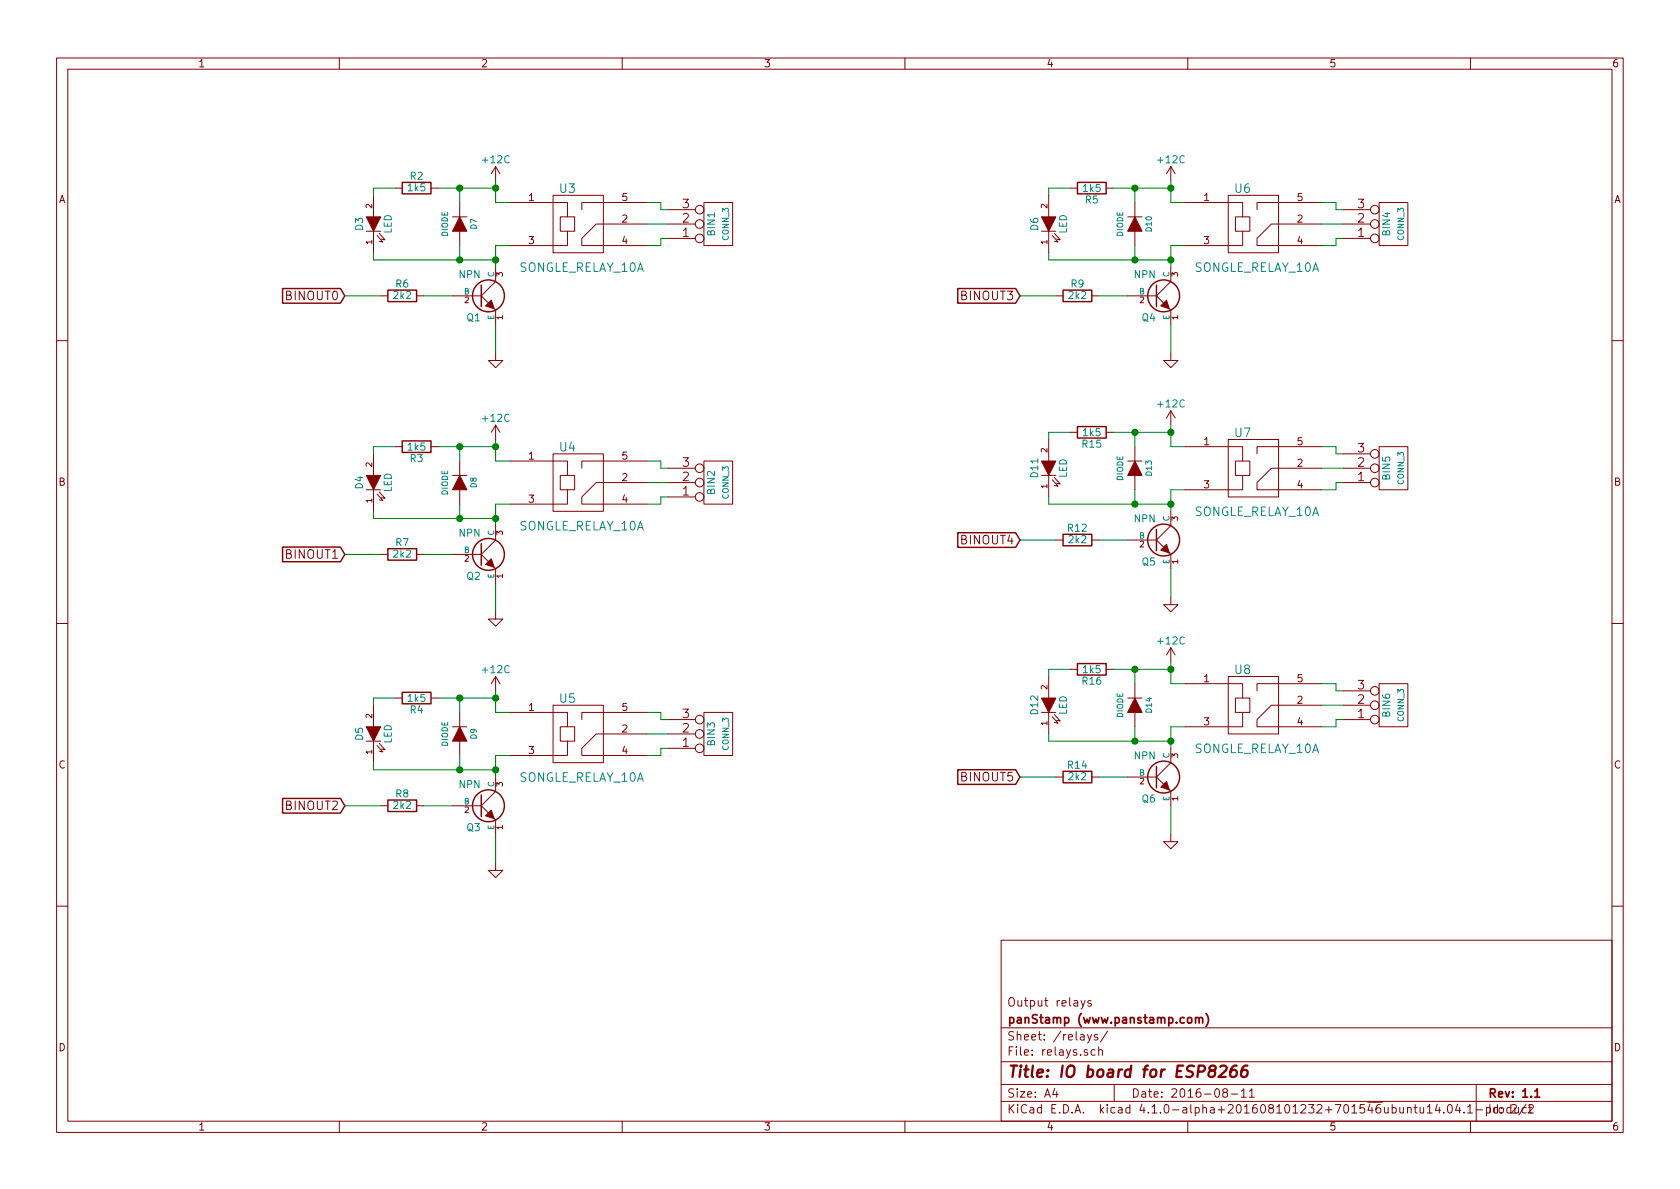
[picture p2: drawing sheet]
<svg xmlns="http://www.w3.org/2000/svg" width="297mm" height="210mm" viewBox="0 0 297 210" stroke-linecap="round" stroke-linejoin="round" font-family="sans-serif">
<g fill="none" stroke="#840000" stroke-width=".18">
<path d="M10 10.3h277v189.9h-277zM12 12.2h273v186.1h-273zM60 10.3v1.9M110 10.3v1.9M160 10.3v1.9M210 10.3v1.9M260 10.3v1.9M66 34.5v3.8M69.8 33.3h1.3M76.2 33.3h1.3M80 38.3h2.5M81.3 35.8v2.5"/>
<path d="M87.6 29.5v2.5M87.6 29.5l-.7 1.2M87.6 29.5l.8 1.2M90.2 35.8h10.1v2.5M97.8 34.5h8.9v10.2h-8.9zM99.1 38.3h2.5v2.6h-2.5zM114.3 35.8h-11.4v1.3M114.3 39.6h-8.9l-2.5 2.6v1.2h11.4M118.1 39.6h4.8M118.1 37.1h4.8M124.5 35.8h5v7.6h-5zM185.4 34.5v3.8"/>
<path d="M189.2 33.3h1.3M195.6 33.3h1.2M199.4 38.3h2.5M200.7 35.8v2.5M207 29.5v2.5M207 29.5l-.8 1.2M207 29.5l.8 1.2M209.5 35.8h10.2v2.5M217.2 34.5h8.9v10.2h-8.9zM218.4 38.3h2.6v2.6h-2.6zM233.7 35.8h-11.5v1.3M233.7 39.6h-8.9l-2.6 2.6v1.2h11.5"/>
<path d="M237.5 39.6h4.8M237.5 37.1h4.8M243.8 35.8h5.1v7.6h-5.1zM64.8 40.9h2.5M66 40.9v3.8M66.7 41.7l1 1.1-.6-.1M67.1 41.3l1 1.1-.7-.1M67.3 52.3h1.3M73.7 52.3h1.2M80 52.3h5.1M81.3 40.9v2.5M85.1 52.3l1.3 1.3"/>
<path d="M87.4 54.6l.2 .3v2.5M87.6 47.2v2.6l-2.5 2.5M100.3 40.9v2.5h-10.1M118.1 42.2h4.8M184.1 40.9h2.6M185.4 40.9v3.8M186.1 41.7l1 1.1-.7-.1M186.4 41.3l1.1 1.1-.7-.1M186.7 52.3h1.3M193 52.3h1.3M199.4 52.3h5.1M200.7 40.9v2.5"/>
<path d="M204.5 52.3l1.2 1.3M206.8 54.6l.2 .3v2.5M207 47.2v2.6l-2.5 2.5M219.7 40.9v2.5h-10.2M237.5 42.2h4.8M10 60.2h2M69.8 79h1.3M76.2 79h1.3M87.6 62.5v1.2h1.3l-1.3 1.3-1.2-1.3h1.2M87.6 75.2v2.5M87.6 75.2l-.7 1.2M87.6 75.2l.8 1.2"/>
<path d="M185.4 77.7v3.8M189.2 76.4h1.3M195.6 76.4h1.2M200.7 79v2.5M207 62.5v1.2h1.3l-1.3 1.3-1.3-1.3h1.3M207 72.6v2.6M207 72.6l-.8 1.3M207 72.6l.8 1.3M209.5 79h10.2v2.5M217.2 77.7h8.9v10.2h-8.9zM233.7 79h-11.5v1.3M243.8 79h5.1v7.6h-5.1z"/>
<path d="M285 60.2h2M64.8 86.6h2.5M66 80.3v3.8M66 86.6v3.8M66.7 87.4l1 1.1-.6-.1M67.1 87l1 1.1-.7-.1M67.3 98h1.3M73.7 98h1.2M80 84.1h2.5M80 98h5.1M81.3 81.5v2.6M81.3 86.6v2.5"/>
<path d="M85.1 98l1.3 1.3M87.6 93v2.5l-2.5 2.5M90.2 81.5h10.1v2.6M97.8 80.3h8.9v10.1h-8.9zM99.1 84.1h2.5v2.5h-2.5zM100.3 86.6v2.5h-10.1M114.3 81.5h-11.4v1.3M114.3 85.3h-8.9l-2.5 2.6v1.2h11.4M118.1 87.9h4.8M118.1 85.3h4.8M118.1 82.8h4.8M124.5 81.5h5v7.6h-5z"/>
<path d="M184.1 84.1h2.6M185.4 84.1v3.8M186.1 84.8l1 1.2-.7-.2M186.4 84.4l1.1 1.2-.7-.1M186.7 95.5h1.3M193 95.5h1.3M199.4 81.5h2.5M199.4 95.5h5.1M200.7 84.1v2.5M204.5 95.5l1.2 1.3M206.8 97.8l.2 .2v2.6M207 90.4v2.6l-2.5 2.5"/>
<path d="M218.4 81.5h2.6v2.6h-2.6zM219.7 84.1v2.5h-10.2M233.7 82.8h-8.9l-2.6 2.5v1.3h11.5M237.5 85.3h4.8M237.5 82.8h4.8M237.5 80.3h4.8M10 110.3h2M87.4 100.3l.2 .3v2.5M87.6 108.2v1.3h1.3l-1.3 1.2-1.2-1.2h1.2M87.6 119.6v2.6M87.6 119.6l-.7 1.3M87.6 119.6l.8 1.3"/>
<path d="M185.4 119.6v3.8M189.2 118.4h1.3M195.6 118.4h1.2M207 105.7v1.2h1.3l-1.3 1.3-1.3-1.3h1.3M207 114.5v2.6M207 114.5l-.8 1.3M207 114.5l.8 1.3M217.2 119.6h8.9v10.2h-8.9zM285 110.3h2M64.8 131.1h2.5M66 124.7v3.8M66 131.1v3.8"/>
<path d="M66.7 131.8l1 1.2-.6-.2M67.1 131.4l1 1.2-.7-.1M69.8 123.4h1.3M76.2 123.4h1.3M80 128.5h2.5M81.3 126v2.5M81.3 131.1v2.5M87.6 137.4v2.5l-2.5 2.6M90.2 126h10.1v2.5M97.8 124.7h8.9v10.2h-8.9zM99.1 128.5h2.5v2.6h-2.5zM100.3 131.1v2.5h-10.1"/>
<path d="M114.3 126h-11.4v1.2M114.3 129.8h-8.9l-2.5 2.5v1.3h11.4M118.1 132.3h4.8M118.1 129.8h4.8M118.1 127.2h4.8M124.5 126h5v7.6h-5zM184.1 126h2.6M185.4 126v3.8M186.1 126.7l1 1.2-.7-.1M186.4 126.4l1.1 1.1-.7-.1M186.7 137.4h1.3M193 137.4h1.3"/>
<path d="M199.4 123.4h2.5M199.4 137.4h5.1M200.7 120.9v2.5M200.7 126v2.5M204.5 137.4l1.2 1.3M206.8 139.7l.2 .2v2.6M207 132.3v2.6l-2.5 2.5M209.5 120.9h10.2v2.5M218.4 123.4h2.6v2.6h-2.6zM219.7 126v2.5h-10.2M233.7 120.9h-11.5v1.3M233.7 124.7h-8.9l-2.6 2.5v1.3h11.5"/>
<path d="M237.5 127.2h4.8M237.5 124.7h4.8M237.5 122.2h4.8M243.8 120.9h5.1v7.6h-5.1zM67.3 142.5h1.3M73.7 142.5h1.2M80 142.5h5.1M85.1 142.5l1.3 1.3M87.4 144.8l.2 .2v2.6M87.6 152.6v1.3h1.3l-1.3 1.3-1.2-1.3h1.2M207 147.6v1.2h1.3l-1.3 1.3-1.3-1.3h1.3M10 160.2h2"/>
<path d="M177 166.3h108v32h-108zM191.1 176.9l.4 1M191.8 176.9l-.5 1.4-.2 .1M192.9 177a.37 .37 0 0 0-.6 .1l.1 .3 .5 .1 .1 .1-.2 .3-.5-.1M285 160.2h2M60 198.3v1.9M110 198.3v1.9M160 198.3v1.9M177 194.8h108M177 191.8h108M177 187.8h108M177 181.8h108"/>
<path d="M186.5 192.5l-.4 1h1M186.8 193v1M192.3 182.9l.3 1M193 182.9l-.5 1.4-.2 .1M193.6 185.7l-.4-.1-.3 .3 .1 .6 .2 .1 .4-.1M194.1 183a.37 .37 0 0 0-.6 .1v.3l.6 .1v.1l-.2 .3-.4-.1M194.3 185.7a.37 .37 0 0 1 .6 .1v.8M194.3 185.1v1.5M195.8 182.3l-1.2 2M197 191.8v3M210 198.3v1.9M216.5 193.2l-.3-.3 .1-.2a.48 .48 0 0 1 .6-.1l.1 .2-.1 .3-.6 .1a.48 .48 0 0 0 0 .7l.2 .1 .5-.1v-.4l-.2-.3"/>
<path d="M217.7 193.5h1.1M219.5 193l.4-.5v1.5M219.5 194h.8M220.9 193l.4-.5v1.5M220.9 194h.9M252.3 195.8l.5-.5v1.5M252.3 196.8h.9M254.1 195.2l-.3 1.1h.9M254.5 195.8v1M255.3 196.7v.1M256.1 195.5l.3-.2a.94 .94 0 0 1 0 1.5l-.4-.3-.1-.6zM257.7 195.2l-.3 1.1h.9"/>
<path d="M258.1 195.8v1M258.9 196.7v.1M259.5 195.8l.4-.5v1.5M259.5 196.8h.8M260 198.3v1.9M261 196.3h1.1M261 191.8v6.5M269.8 195.2l-1.2 2M269.8 195.9l-.4-.1-.3 .3 .1 .6 .2 .1 .4-.1M270.3 195.5l.2-.2h.3l.3 .5-.9 1h.9M270.3 195.8h.5M270.5 195.3v1.3l.3 .2"/>
<circle cx="123.7" cy="37.1" r=".76"/>
<circle cx="123.7" cy="39.6" r=".76"/>
<circle cx="243.1" cy="37.1" r=".76"/>
<circle cx="243.1" cy="39.6" r=".76"/>
<circle cx="123.7" cy="42.2" r=".76"/>
<circle cx="243.1" cy="42.2" r=".76"/>
<circle cx="123.7" cy="85.3" r=".76"/>
<circle cx="123.7" cy="87.9" r=".76"/>
<circle cx="123.7" cy="82.8" r=".76"/>
<circle cx="243.1" cy="85.3" r=".76"/>
<circle cx="243.1" cy="82.8" r=".76"/>
<circle cx="243.1" cy="80.3" r=".76"/>
<circle cx="123.7" cy="129.8" r=".76"/>
<circle cx="123.7" cy="132.3" r=".76"/>
<circle cx="123.7" cy="127.2" r=".76"/>
<circle cx="243.1" cy="124.7" r=".76"/>
<circle cx="243.1" cy="127.2" r=".76"/>
<circle cx="243.1" cy="122.2" r=".76"/>
</g>
<path d="M211.4 179.9v1M213.2 179.2a1.71 1.71 0 0 1 0 2.3M211.4 180.1l.2-.2 .3 .1 .1 .9M212 180.1l.2-.2 .4 .1v.9M271.4 193l.4-.5v1.5M271.4 194h.8" fill="none" stroke="#840000" stroke-width=".3"/>
<path d="M215.7 188.6l.4-.2h.4a.46 .46 0 0 1 .4 .6l-.2 .3-1.3 1.1h1.3M218.6 188.4a.93 .93 0 0 0-1 .9l-.1 .8 .2 .2a.66 .66 0 0 0 .9-.2l.1-.5-.3-.4a.69 .69 0 0 0-.8 .4M220.5 188.4a.89 .89 0 0 0-1 .9l-.1 .8 .2 .2a.66 .66 0 0 0 .9-.2v-.7l-.2-.2a.69 .69 0 0 0-.8 .4" fill="none" stroke="#840000" stroke-width=".41"/>
<g fill="none" stroke="#008400" stroke-width=".18">
<path d="M69.8 33.3h-3.8v1.2M77.5 33.3h10.1M81.3 33.3v2.5M87.6 32v3.8h2.6M114.3 35.8h2.5v1.3h1.3M114.3 39.6h3.8M189.2 33.3h-3.8v1.2M196.8 33.3h10.2M200.7 33.3v2.5M207 32v3.8h2.5M233.7 35.8h2.5v1.3h1.3M233.7 39.6h3.8"/>
<path d="M61 52.3h6.3M66 44.7v1.3h21.6M74.9 52.3h5.1M81.3 43.4v2.6M87.6 57.4v5.1M90.2 43.4h-2.6v3.8M118.1 42.2h-1.3v1.2h-2.5M180.3 52.3h6.4M185.4 44.7v1.3h21.6M194.3 52.3h5.1M200.7 43.4v2.6M207 57.4v5.1"/>
<path d="M209.5 43.4h-2.5v3.8M237.5 42.2h-1.3v1.2h-2.5M69.8 79h-3.8v1.3M77.5 79h10.1M81.3 79v2.5M87.6 77.7v3.8h2.6M189.2 76.4h-3.8v1.3M196.8 76.4h10.2M200.7 76.4v2.6M207 75.2v3.8h2.5M233.7 79h2.5v1.3h1.3M61 98h6.3"/>
<path d="M66 90.4v1.3h21.6M74.9 98h5.1M81.3 89.1v2.6M90.2 89.1h-2.6v3.9M114.3 81.5h2.5v1.3h1.3M114.3 85.3h3.8M118.1 87.9h-1.3v1.2h-2.5M180.3 95.5h6.4M185.4 87.9v1.2h21.6M194.3 95.5h5.1M200.7 86.6v2.5M209.5 86.6h-2.5v3.8"/>
<path d="M233.7 82.8h3.8M237.5 85.3h-1.3v1.3h-2.5M87.6 103.1v5.1M189.2 118.4h-3.8v1.2M196.8 118.4h10.2M200.7 118.4v2.5M207 100.6v5.1M207 117.1v3.8h2.5M66 134.9v1.2h21.6M69.8 123.4h-3.8v1.3M77.5 123.4h10.1M81.3 123.4v2.6"/>
<path d="M81.3 133.6v2.5M87.6 122.2v3.8h2.6M90.2 133.6h-2.6v3.8M114.3 129.8h3.8M114.3 126h2.5v1.2h1.3M118.1 132.3h-1.3v1.3h-2.5M180.3 137.4h6.4M185.4 129.8v1.3h21.6M194.3 137.4h5.1M200.7 128.5v2.6M209.5 128.5h-2.5v3.8M233.7 120.9h2.5v1.3h1.3"/>
<path d="M233.7 124.7h3.8M237.5 127.2h-1.3v1.3h-2.5M61 142.5h6.3M74.9 142.5h5.1M87.6 147.6v5M207 142.5v5.1"/>
</g>
<g fill="none" stroke="#840000" stroke-width=".25">
<path d="M71.1 32.3h5.1v2h-5.1zM190.5 32.3h5.1v2h-5.1zM50 51h10.2l.8 1.3-.8 1.3h-10.2zM68.6 51.3h5.1v2h-5.1zM85.1 50.4v3.8M169.3 51h10.3l.7 1.3-.7 1.3h-10.3zM188 51.3h5v2h-5zM204.5 50.4v3.8M71.1 78h5.1v2h-5.1zM190.5 75.4h5.1v2.1h-5.1zM50 96.7h10.2l.8 1.3-.8 1.3h-10.2zM68.6 97h5.1v2.1h-5.1z"/>
<path d="M85.1 96.1v3.8M169.3 94.2h10.3l.7 1.3-.7 1.3h-10.3zM188 94.5h5v2h-5zM204.5 93.6v3.8M190.5 117.3h5.1v2.1h-5.1zM71.1 122.4h5.1v2.1h-5.1zM169.3 136.1h10.3l.7 1.3-.7 1.3h-10.3zM188 136.4h5v2h-5zM204.5 135.5v3.8M50 141.2h10.2l.8 1.3-.8 1.3h-10.2zM68.6 141.5h5.1v2h-5.1zM85.1 140.6v3.8"/>
<circle cx="86.4" cy="52.3" r="2.82"/>
<circle cx="205.7" cy="52.3" r="2.82"/>
<circle cx="86.4" cy="98" r="2.82"/>
<circle cx="205.7" cy="95.5" r="2.82"/>
<circle cx="205.7" cy="137.4" r="2.82"/>
<circle cx="86.4" cy="142.5" r="2.82"/>
</g>
<g fill="#840000" stroke="#840000" stroke-width=".18">
<path d="M64.8 128.5h2.5l-1.3 2.6z"/>
<path d="M81.3 128.5l1.2 2.6h-2.5z"/>
<path d="M85.9 144.3l1-1 .5 1.5z"/>
<path d="M205.2 54.1l1-1 .6 1.5z"/>
<path d="M200.7 38.3l1.2 2.6h-2.5z"/>
<path d="M184.1 38.3h2.6l-1.3 2.6z"/>
<path d="M64.8 84.1h2.5l-1.3 2.5z"/>
<path d="M81.3 84.1l1.2 2.5h-2.5z"/>
<path d="M85.9 99.8l1-1 .5 1.5z"/>
<path d="M85.9 54.1l1-1 .5 1.5z"/>
<path d="M81.3 38.3l1.2 2.6h-2.5z"/>
<path d="M64.8 38.3h2.5l-1.3 2.6z"/>
<path d="M205.2 97.3l1-1 .6 1.5z"/>
<path d="M200.7 81.5l1.2 2.6h-2.5z"/>
<path d="M184.1 81.5h2.6l-1.3 2.6z"/>
<path d="M205.2 139.2l1-1 .6 1.5z"/>
<path d="M200.7 123.4l1.2 2.6h-2.5z"/>
<path d="M184.1 123.4h2.6l-1.3 2.6z"/>
</g>
<g fill="#008400" stroke="#008400" stroke-width=".25">
<circle cx="87.6" cy="33.3" r=".51"/>
<circle cx="81.3" cy="33.3" r=".51"/>
<circle cx="87.6" cy="46" r=".51"/>
<circle cx="81.3" cy="46" r=".51"/>
<circle cx="87.6" cy="79" r=".51"/>
<circle cx="81.3" cy="79" r=".51"/>
<circle cx="87.6" cy="91.7" r=".51"/>
<circle cx="81.3" cy="91.7" r=".51"/>
<circle cx="87.6" cy="123.4" r=".51"/>
<circle cx="81.3" cy="123.4" r=".51"/>
<circle cx="87.6" cy="136.1" r=".51"/>
<circle cx="81.3" cy="136.1" r=".51"/>
<circle cx="207" cy="33.3" r=".51"/>
<circle cx="200.7" cy="33.3" r=".51"/>
<circle cx="207" cy="46" r=".51"/>
<circle cx="200.7" cy="46" r=".51"/>
<circle cx="207" cy="76.4" r=".51"/>
<circle cx="200.7" cy="76.4" r=".51"/>
<circle cx="207" cy="89.1" r=".51"/>
<circle cx="200.7" cy="89.1" r=".51"/>
<circle cx="207" cy="118.4" r=".51"/>
<circle cx="200.7" cy="118.4" r=".51"/>
<circle cx="207" cy="131.1" r=".51"/>
<circle cx="200.7" cy="131.1" r=".51"/>
</g>
<text font-size="2.8" fill="#840000" x="178" y="190.5">Title: IO board for ESP8266</text>
<g font-size="2.1" fill="#008484">
<text x="99" y="34.1">U3</text>
<text x="218.4" y="34.1">U6</text>
<text x="91.7" y="48.1">SONGLE_RELAY_10A</text>
<text x="211" y="48.1">SONGLE_RELAY_10A</text>
<text x="218.4" y="77.3">U7</text>
<text x="99" y="79.8">U4</text>
<text x="91.7" y="93.8">SONGLE_RELAY_10A</text>
<text x="211" y="91.3">SONGLE_RELAY_10A</text>
<text x="218.4" y="119.2">U8</text>
<text x="99" y="124.3">U5</text>
<text x="211" y="133.2">SONGLE_RELAY_10A</text>
<text x="91.7" y="138.2">SONGLE_RELAY_10A</text>
</g>
<g font-size="2.1" fill="#840000">
<text x="120.7" y="41.9">1</text>
<text x="120.7" y="39.4">2</text>
<text x="120.7" y="36.8">3</text>
<text x="240.1" y="41.9">1</text>
<text x="240.1" y="39.4">2</text>
<text x="240.1" y="36.8">3</text>
<text x="50.7" y="53.1">BINOUT0</text>
<text x="170.1" y="53.1">BINOUT3</text>
<text x="120.7" y="82.5">3</text>
<text x="240.1" y="82.5">2</text>
<text x="240.1" y="80">3</text>
<text x="120.7" y="87.6">1</text>
<text x="120.7" y="85.1">2</text>
<text x="240.1" y="85.1">1</text>
<text x="50.7" y="98.8">BINOUT1</text>
<text x="170.1" y="96.3">BINOUT4</text>
<text x="240.1" y="124.5">2</text>
<text x="240.1" y="121.9">3</text>
<text x="120.7" y="129.5">2</text>
<text x="120.7" y="127">3</text>
<text x="240.1" y="127">1</text>
<text x="120.7" y="132.1">1</text>
<text x="50.7" y="143.3">BINOUT2</text>
<text x="170.1" y="138.2">BINOUT5</text>
<text x="178" y="178">Output relays</text>
<text x="178" y="184">Sheet: /relays/</text>
<text x="178" y="181">panStamp (www.panstamp.com)</text>
<text x="178" y="186.7">File: relays.sch</text>
<text x="178" y="196.9">KiCad E.D.A. kicad 4.1.0-alpha+201608101232+701546ubuntu14.04.1-product</text>
<text x="178" y="194.1">Size: A4</text>
<text x="200" y="194.1">Date: 2016-08-11</text>
<text x="263" y="194.1">Rev: 1.1</text>
<text x="263" y="196.9">Id: 2/2</text>
</g>
<g font-size="1.8" fill="#840000">
<text x="35" y="11.9">1</text>
<text x="85" y="11.9">2</text>
<text x="135" y="11.9">3</text>
<text x="185" y="11.9">4</text>
<text x="235" y="11.9">5</text>
<text x="285" y="11.9">6</text>
<text x="10.4" y="35.9">A</text>
<text x="93.5" y="35.6">1</text>
<text x="110" y="35.6">5</text>
<text x="212.9" y="35.6">1</text>
<text x="229.4" y="35.6">5</text>
<text x="285.4" y="35.9">A</text>
<text x="110" y="39.4">2</text>
<text x="229.4" y="39.4">2</text>
<text x="93.5" y="43.2">3</text>
<text x="110" y="43.2">4</text>
<text x="212.9" y="43.2">3</text>
<text x="229.4" y="43.2">4</text>
<text x="93.5" y="81.3">1</text>
<text x="110" y="81.3">5</text>
<text x="212.9" y="78.7">1</text>
<text x="229.4" y="82.5">2</text>
<text x="229.4" y="78.7">5</text>
<text x="10.4" y="85.9">B</text>
<text x="93.5" y="88.9">3</text>
<text x="110" y="85.1">2</text>
<text x="110" y="88.9">4</text>
<text x="212.9" y="86.4">3</text>
<text x="229.4" y="86.4">4</text>
<text x="285.4" y="85.9">B</text>
<text x="93.5" y="125.7">1</text>
<text x="110" y="125.7">5</text>
<text x="212.9" y="120.6">1</text>
<text x="229.4" y="124.5">2</text>
<text x="229.4" y="120.6">5</text>
<text x="110" y="129.5">2</text>
<text x="212.9" y="128.3">3</text>
<text x="229.4" y="128.3">4</text>
<text x="10.4" y="135.9">C</text>
<text x="93.5" y="133.3">3</text>
<text x="110" y="133.3">4</text>
<text x="285.4" y="135.9">C</text>
<text x="10.4" y="185.9">D</text>
<text x="285.4" y="185.9">D</text>
<text x="35" y="199.9">1</text>
<text x="85" y="199.9">2</text>
<text x="135" y="199.9">3</text>
<text x="185" y="199.9">4</text>
<text x="235" y="199.9">5</text>
<text x="285" y="199.9">6</text>
</g>
<g font-size="1.8" fill="#008484">
<text x="85.5" y="28.9">+12C</text>
<text x="204.9" y="28.9">+12C</text>
<text x="72.2" y="33.8">1k5</text>
<text x="72.5" y="31.8">R2</text>
<text x="191.6" y="34">1k5</text>
<text x="191.9" y="36">R5</text>
<text x="64.2" y="40.7" transform="rotate(-90 64.2 40.7)">D3</text>
<text x="69.3" y="41.4" transform="rotate(-90 69.3 41.4)">LED</text>
<text x="126.4" y="41.6" transform="rotate(-90 126.4 41.6)">BIN1</text>
<text x="183.6" y="40.7" transform="rotate(-90 183.6 40.7)">D6</text>
<text x="188.6" y="41.4" transform="rotate(-90 188.6 41.4)">LED</text>
<text x="245.8" y="41.6" transform="rotate(-90 245.8 41.6)">BIN4</text>
<text x="69.6" y="52.9">2k2</text>
<text x="70" y="50.8">R6</text>
<text x="81.2" y="49.2">NPN</text>
<text x="189" y="52.9">2k2</text>
<text x="189.4" y="50.8">R9</text>
<text x="200.6" y="49.2">NPN</text>
<text x="82.6" y="56.8">Q1</text>
<text x="202" y="56.8">Q4</text>
<text x="85.5" y="74.6">+12C</text>
<text x="191.6" y="77.1">1k5</text>
<text x="204.9" y="72.1">+12C</text>
<text x="72.2" y="79.7">1k5</text>
<text x="72.5" y="81.7">R3</text>
<text x="191.4" y="79.2">R15</text>
<text x="64.2" y="86.5" transform="rotate(-90 64.2 86.5)">D4</text>
<text x="69.3" y="87.1" transform="rotate(-90 69.3 87.1)">LED</text>
<text x="126.4" y="87.3" transform="rotate(-90 126.4 87.3)">BIN2</text>
<text x="183.6" y="84.4" transform="rotate(-90 183.6 84.4)">D11</text>
<text x="188.6" y="84.6" transform="rotate(-90 188.6 84.6)">LED</text>
<text x="245.8" y="84.8" transform="rotate(-90 245.8 84.8)">BIN5</text>
<text x="81.2" y="94.9">NPN</text>
<text x="188.8" y="94">R12</text>
<text x="200.6" y="92.4">NPN</text>
<text x="69.6" y="98.6">2k2</text>
<text x="70" y="96.6">R7</text>
<text x="189" y="96.1">2k2</text>
<text x="202" y="100">Q5</text>
<text x="82.6" y="102.5">Q2</text>
<text x="204.9" y="114">+12C</text>
<text x="85.5" y="119">+12C</text>
<text x="191.6" y="119">1k5</text>
<text x="72.2" y="124.1">1k5</text>
<text x="191.4" y="121.1">R16</text>
<text x="64.2" y="130.9" transform="rotate(-90 64.2 130.9)">D5</text>
<text x="69.3" y="131.5" transform="rotate(-90 69.3 131.5)">LED</text>
<text x="72.5" y="126.2">R4</text>
<text x="126.4" y="131.8" transform="rotate(-90 126.4 131.8)">BIN3</text>
<text x="183.6" y="126.3" transform="rotate(-90 183.6 126.3)">D12</text>
<text x="188.6" y="126.5" transform="rotate(-90 188.6 126.5)">LED</text>
<text x="245.8" y="126.7" transform="rotate(-90 245.8 126.7)">BIN6</text>
<text x="188.8" y="135.9">R14</text>
<text x="189" y="138">2k2</text>
<text x="200.6" y="134.3">NPN</text>
<text x="69.6" y="143">2k2</text>
<text x="70" y="141">R8</text>
<text x="81.2" y="139.4">NPN</text>
<text x="202" y="141.9">Q6</text>
<text x="82.6" y="147">Q3</text>
</g>
<g font-size="1.4" fill="#840000">
<text x="65.8" y="36.8" transform="rotate(-90 65.8 36.8)">2</text>
<text x="185.2" y="36.8" transform="rotate(-90 185.2 36.8)">2</text>
<text x="65.8" y="43.2" transform="rotate(-90 65.8 43.2)">1</text>
<text x="185.2" y="43.2" transform="rotate(-90 185.2 43.2)">1</text>
<text x="82.2" y="53.6">2</text>
<text x="88.9" y="48.9" transform="rotate(-90 88.9 48.9)">3</text>
<text x="201.5" y="53.6">2</text>
<text x="208.3" y="48.9" transform="rotate(-90 208.3 48.9)">3</text>
<text x="88.9" y="56.5" transform="rotate(-90 88.9 56.5)">1</text>
<text x="208.3" y="56.5" transform="rotate(-90 208.3 56.5)">1</text>
<text x="65.8" y="82.5" transform="rotate(-90 65.8 82.5)">2</text>
<text x="185.2" y="80" transform="rotate(-90 185.2 80)">2</text>
<text x="65.8" y="88.9" transform="rotate(-90 65.8 88.9)">1</text>
<text x="185.2" y="86.4" transform="rotate(-90 185.2 86.4)">1</text>
<text x="88.9" y="94.6" transform="rotate(-90 88.9 94.6)">3</text>
<text x="208.3" y="92.1" transform="rotate(-90 208.3 92.1)">3</text>
<text x="82.2" y="99.3">2</text>
<text x="201.5" y="96.8">2</text>
<text x="208.3" y="99.7" transform="rotate(-90 208.3 99.7)">1</text>
<text x="88.9" y="102.2" transform="rotate(-90 88.9 102.2)">1</text>
<text x="185.2" y="121.9" transform="rotate(-90 185.2 121.9)">2</text>
<text x="65.8" y="127" transform="rotate(-90 65.8 127)">2</text>
<text x="185.2" y="128.3" transform="rotate(-90 185.2 128.3)">1</text>
<text x="65.8" y="133.3" transform="rotate(-90 65.8 133.3)">1</text>
<text x="208.3" y="134" transform="rotate(-90 208.3 134)">3</text>
<text x="82.2" y="143.8">2</text>
<text x="88.9" y="139.1" transform="rotate(-90 88.9 139.1)">3</text>
<text x="201.5" y="138.7">2</text>
<text x="208.3" y="141.6" transform="rotate(-90 208.3 141.6)">1</text>
<text x="88.9" y="146.7" transform="rotate(-90 88.9 146.7)">1</text>
</g>
<g font-size="1.4" fill="#008484">
<text x="79.2" y="41.9" transform="rotate(-90 79.2 41.9)">DIODE</text>
<text x="84.3" y="40.5" transform="rotate(-90 84.3 40.5)">D7</text>
<text x="198.6" y="41.9" transform="rotate(-90 198.6 41.9)">DIODE</text>
<text x="203.7" y="40.9" transform="rotate(-90 203.7 40.9)">D10</text>
<text x="128.8" y="42.5" transform="rotate(-90 128.8 42.5)">CONN_3</text>
<text x="248.2" y="42.5" transform="rotate(-90 248.2 42.5)">CONN_3</text>
<text x="82" y="52.1">B</text>
<text x="87.4" y="49" transform="rotate(-90 87.4 49)">C</text>
<text x="201.4" y="52.1">B</text>
<text x="206.8" y="49" transform="rotate(-90 206.8 49)">C</text>
<text x="87.4" y="56.6" transform="rotate(-90 87.4 56.6)">E</text>
<text x="206.8" y="56.6" transform="rotate(-90 206.8 56.6)">E</text>
<text x="79.2" y="87.6" transform="rotate(-90 79.2 87.6)">DIODE</text>
<text x="84.3" y="86.2" transform="rotate(-90 84.3 86.2)">D8</text>
<text x="128.8" y="88.2" transform="rotate(-90 128.8 88.2)">CONN_3</text>
<text x="198.6" y="85" transform="rotate(-90 198.6 85)">DIODE</text>
<text x="203.7" y="84.1" transform="rotate(-90 203.7 84.1)">D13</text>
<text x="248.2" y="85.7" transform="rotate(-90 248.2 85.7)">CONN_3</text>
<text x="87.4" y="94.7" transform="rotate(-90 87.4 94.7)">C</text>
<text x="201.4" y="95.2">B</text>
<text x="206.8" y="92.2" transform="rotate(-90 206.8 92.2)">C</text>
<text x="82" y="97.8">B</text>
<text x="206.8" y="99.8" transform="rotate(-90 206.8 99.8)">E</text>
<text x="87.4" y="102.3" transform="rotate(-90 87.4 102.3)">E</text>
<text x="84.3" y="130.7" transform="rotate(-90 84.3 130.7)">D9</text>
<text x="198.6" y="126.9" transform="rotate(-90 198.6 126.9)">DIODE</text>
<text x="203.7" y="126" transform="rotate(-90 203.7 126)">D14</text>
<text x="248.2" y="127.6" transform="rotate(-90 248.2 127.6)">CONN_3</text>
<text x="79.2" y="132" transform="rotate(-90 79.2 132)">DIODE</text>
<text x="128.8" y="132.7" transform="rotate(-90 128.8 132.7)">CONN_3</text>
<text x="201.4" y="137.2">B</text>
<text x="206.8" y="134.1" transform="rotate(-90 206.8 134.1)">C</text>
<text x="82" y="142.2">B</text>
<text x="87.4" y="139.2" transform="rotate(-90 87.4 139.2)">C</text>
<text x="206.8" y="141.7" transform="rotate(-90 206.8 141.7)">E</text>
<text x="87.4" y="146.8" transform="rotate(-90 87.4 146.8)">E</text>
</g>
</svg>
